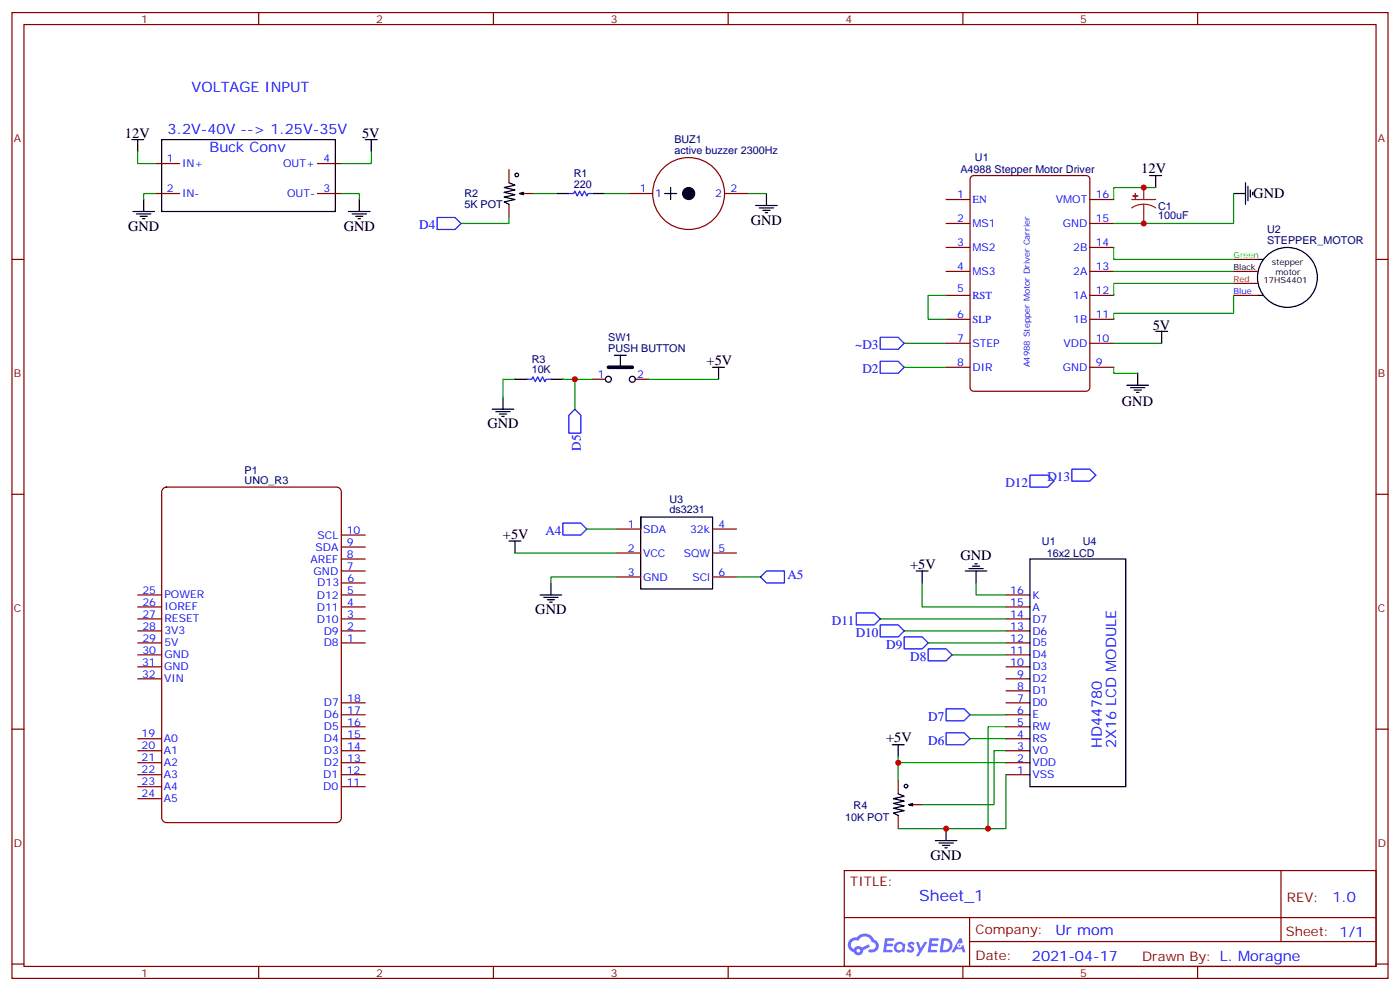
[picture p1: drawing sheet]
<svg xmlns="http://www.w3.org/2000/svg" width="412mm" height="292mm" viewBox="0 0 412 292" stroke-linecap="round" stroke-linejoin="round" font-family="sans-serif">
<g fill="none" stroke="#870000" stroke-width=".35">
<path d="M3.5 3.7h405.4v284.3h-405.4zM7.1 7.2h398.2v277.3h-398.2zM76.2 3.7v3.5M145.3 3.7v3.5M214.5 3.7v3.5M283.6 3.7v3.5M352.8 3.7v3.5M3.5 76.4h3.6M405.3 76.4h3.6M3.5 145.5h3.6M405.3 145.5h3.6M3.5 214.7h3.6"/>
<path d="M405.3 214.7h3.6M248.7 256.3h156.6v28.2h-156.6zM377.3 256.3v20.9M248.7 270.1h156.5M285.6 277.2h119.6M285.6 270.1v14.2M3.5 283.8h3.6M76.2 284.5v3.5M145.3 284.5v3.5M214.5 284.5v3.5M283.6 284.5v3.5M352.8 284.5v3.5"/>
<path d="M405.3 283.8h3.6"/>
</g>
<g fill="#5487ff">
<path d="M267.7 277.5a1.22 1.22 0 0 1 1.7 .2l-.4 .6a.47 .47 0 0 0-.3-.4 .47 .47 0 0 0-.5 .2l.1 .2a1.14 1.14 0 0 1 .8 1.8 1.14 1.14 0 0 1-1.9 0l-.2-.2 .5-.6 .7 .5a.29 .29 0 0 0 .3-.3 .29 .29 0 0 0-.2-.3 1.04 1.04 0 0 1-.6-1.7z"/>
<path d="M260.7 276.2h2.4l.3 .2-.2 .5-1.8 .1-.1 .8h1.5l.3 .4-.3 .4h-1.6l-.2 1.1h1.7l.2 .3-.2 .3-2.6 .1z"/>
<path d="M273.8 276.2h2.4l.3 .2-.1 .5-1.8 .1-.2 .8h1.6l.3 .4-.4 .4-1.6-.1-.1 1.1 1.7 .1 .2 .3-.2 .3-2.6 .1z"/>
<path d="M282.6 276.2h.7l.3 1.3-.6 .3a.69 .69 0 0 0-1 .3 .69 .69 0 0 0 .4 .9 .69 .69 0 0 0 .9-.6l.5-.2 .6 2.2h-.8l-.2-.9h-1.8l-.5 .9h-.8z"/>
<path d="M269.8 277.3h.8l.6 1.8 1.1-1.8h.9l-2.6 4.2h-.8l.9-1.5z"/>
<path d="M277.4 276.2l-.6 4.2h1.3a2.11 2.11 0 0 0 2.5-2.1 2.11 2.11 0 0 0-2.5-2.1zM278.1 277a1.39 1.39 0 0 1 1.7 1.4 1.39 1.39 0 0 1-1.8 1.2h-.3z"/>
<path d="M263.7 277.8a1.54 1.54 0 0 0-.1 2.2 1.54 1.54 0 0 0 2.2 .1l.6 .3 .3-2.3-.2-.3h-.4a1.49 1.49 0 0 0-2.4 0zM264 278.8a.94 .94 0 0 1 1.8 0 .94 .94 0 0 1-1.8 0z"/>
<path d="M250.4 276.6a2.18 2.18 0 0 0 1.1 3.7 1.44 1.44 0 0 0 1.6 .9 1.44 1.44 0 0 0 1.2-1.4l2-1.1-.5-.7-1.9 1a1.47 1.47 0 0 0-2.4 .4 1.39 1.39 0 0 1-.7-1.9 1.39 1.39 0 0 1 2-.5 2.12 2.12 0 0 1 2.2-1.3 2.12 2.12 0 0 1 1.9 1.7 1.14 1.14 0 0 1 1.1 1.4 1.14 1.14 0 0 1-1.7 .7 .43 .43 0 0 0-.5 .4 .43 .43 0 0 0 .4 .5 1.98 1.98 0 0 0 2.5-1.2 1.98 1.98 0 0 0-1.2-2.6 3.1 3.1 0 0 0-5.3-.6l-.9 .1zM252.3 279.9a.55 .55 0 0 1 1.1 0 .55 .55 0 0 1-1.1 0z"/>
<circle cx="282.6" cy="278.3" r=".26"/>
</g>
<g fill="none" stroke="#000" stroke-width=".35">
<path d="M38.8 41.1h3.5M40.6 41.1v3.5M42.3 58.7v3.6M47.6 41.1h51.2v21.2h-51.2zM105.8 58.7v3.6M107.6 41.1h3.5M109.4 41.1v3.5M149.9 53.8l1.8 .7-3.2 .7 3.2 .7-3.2 .7 3.2 .7-3.2 .7 3.2 .7-3.2 .7 1.4 .7M153.1 57l1.1 .3v-.7l-1.1 .4h1.1M164 57h3.6M174.6 57h3.6M195.8 57h3.5"/>
<path d="M197.6 55.2v3.5M225.8 57v3.5M338.7 51.7h3.5M340.4 51.7v3.5M363.4 57h3.5M366.9 53.8v6.3M367.6 54.9v4.2M368.3 55.9v2.1M369 56.6v.7M39.2 62.3h6.3M40.2 63h4.2M41.3 63.7h2.1"/>
<path d="M42 64.4h.7M102.7 62.3h6.3M103.7 63h4.2M104.8 63.7h2.1M105.5 64.4h.7M222.6 60.5h6.4M223.7 61.2h4.2M224.7 61.9h2.1M225.4 62.6h.7M372.1 76.4h-1.7M340.4 97.5h3.6M342.2 97.5v3.6"/>
<path d="M370.4 87h1.7M148.2 116.9v3.6M151.7 111.7h3.5M162.3 111.7h3.5M181 104.6h3.5M182.7 104.6v3.5M209.9 108.1h3.5M211.7 108.1v3.6M332 113.4h6.3M333 114.1h4.3M334.1 114.8h2.1M334.8 115.5h.7"/>
<path d="M335.1 109.9v3.5M145 120.5h6.3M146 121.2h4.3M147.1 121.9h2.1M147.8 122.6h.7M149.9 159.3h3.6M151.7 159.3v3.5M188.7 152.2v21.2h21.2v-21.2h-21.2v3.6M159.1 175.2h6.4M160.2 175.9h4.2M161.2 176.6h2.1M161.9 177.3h.7"/>
<path d="M162.3 171.6v3.6M269.9 168.1h3.5M271.6 168.1v3.5M284.3 168.1h6.4M285.4 167.4h4.2M286.5 166.7h2.1M287.2 166h.7M287.5 168.1v3.5M303.4 164.6h28.2v67h-28.2zM262.8 219.3h3.5M264.6 219.3v3.5M264.6 233.7l1.7 .7-3.1 .7 3.1 .7-3.1 .7 3.1 .7-3.1 .7 3.1 .8-3.1 .7 1.4 .7"/>
<path d="M267.8 236.9l1 .3v-.7l-1 .4h1M275.5 247.5h6.4M276.6 248.2h4.2M277.6 248.9h2.2M278.3 249.6h.7M278.7 243.9v3.6"/>
<circle cx="152.2" cy="51.5" r=".53"/>
<circle cx="379.2" cy="81.7" r="8.8"/>
<circle cx="179.2" cy="111.7" r=".88"/>
<circle cx="186.3" cy="111.7" r=".88"/>
<circle cx="266.9" cy="231.4" r=".53"/>
</g>
<g fill="none" stroke="#870000" stroke-width=".35">
<path d="M45.9 48.2h7M45.9 57h7M93.5 48.2h7M93.5 57h7M149.9 49.9v3.9M153.1 57h3.9M185.2 57h7.1M213.4 57h7.1M278.7 58.7h7.1M286 52.1l.8-.4h33.2l.8 .4 .2 .6v61.4l-.5 .9-.5 .2h-33.2l-.8-.5-.2-.6v-61.4zM321 58.7h7.1M149.9 60.1v3.9"/>
<path d="M278.7 65.8h7.1M278.7 72.8h7.1M278.7 79.9h7.1M321 65.8h7.1M321 72.8h7.1M321 79.9h7.1M363.4 79.9h7M363.4 76.4h7M278.7 87h7.1M278.7 94h7.1M321 87h7.1M321 94h7.1"/>
<path d="M363.4 87h7M363.4 83.4h7M174.6 111.7h3.6M187.3 111.7h3.6M278.7 101.1h7.1M278.7 108.1h7.1M321 101.1h7.1M321 108.1h7.1M100.5 157.5h7.1M181.7 155.8h7M209.9 155.8h7.1M40.6 178.7h7"/>
<path d="M40.6 175.2h7M100.5 178.7h7.1M100.5 175.2h7.1M100.5 171.6h7.1M100.5 168.1h7.1M100.5 164.6h7.1M100.5 161h7.1M181.7 162.8h7M181.7 169.9h7M209.9 162.8h7.1M209.9 169.9h7.1M296.3 178.7h7.1"/>
<path d="M296.3 175.2h7.1M40.6 189.3h7M40.6 185.7h7M40.6 182.2h7M40.6 192.8h7M40.6 196.3h7M40.6 199.8h7M100.5 189.3h7.1M100.5 185.7h7.1M100.5 182.2h7.1M296.3 189.3h7.1M296.3 185.7h7.1"/>
<path d="M296.3 182.2h7.1M296.3 192.8h7.1M296.3 196.3h7.1M296.3 199.8h7.1M40.6 217.5h7M100.5 217.5h7.1M100.5 214h7.1M100.5 210.4h7.1M100.5 206.9h7.1M296.3 217.5h7.1M296.3 214h7.1M296.3 210.4h7.1"/>
<path d="M296.3 206.9h7.1M296.3 203.4h7.1M40.6 231.6h7M40.6 228.1h7M40.6 224.5h7M40.6 221h7M40.6 235.1h7M100.5 231.6h7.1M100.5 228.1h7.1M100.5 224.5h7.1M100.5 221h7.1M264.6 229.8v3.9"/>
<path d="M267.8 236.9h3.8M296.3 228.1h7.1M296.3 224.5h7.1M296.3 221h7.1M264.6 240.1v3.8"/>
<circle cx="202.8" cy="57" r="10.6"/>
</g>
<path d="M333.4 58.7h7M336.9 55.2v3.5M336.9 60.1l1.9 .3 1.6 .8M336.9 60.1l-1.8 .3-1.7 .8M336.9 60.1v5.7" fill="none" stroke="#8c2424" stroke-width=".35"/>
<g fill="#8c2424" stroke="#8c2424" stroke-width=".35">
<path d="M333.7 57.7h1.4z"/>
<path d="M334.4 57l.1 1.4z"/>
</g>
<circle cx="202.8" cy="57" r="1.76" fill="#000" stroke="#000" stroke-width=".35"/>
<path d="M179.2 108.1h7.1" fill="none" stroke="#000" stroke-width="1.1"/>
<path d="M47.9 144l1.1-.6h50.1a1.41 1.41 0 0 1 1.4 1.4v96a1.51 1.51 0 0 1-1.4 1.4h-50.1a1.51 1.51 0 0 1-1.4-1.4v-96z" fill="none" stroke="#800000" stroke-width=".35"/>
<g fill="none" stroke="#008700" stroke-width=".35">
<path d="M40.6 44.6v3.6h5.3M45.9 57h-3.6v1.7M100.5 57h5.3v1.7M109.4 44.6v3.6h-8.9M157 57h7M178.2 57h7M220.5 57h5.3M340.4 55.2h-12.3v3.5M363.4 57v8.8h-35.3M149.9 64v1.8h-14.1M328.1 72.8v3.6h35.3M328.1 79.9h35.3"/>
<path d="M278.7 87h-5.3v7h5.3M363.4 83.4h-35.3v3.6M363.4 87v5.3h-35.3v1.7M151.7 111.7h-3.5v5.2M165.8 111.7h8.8M169.3 111.7v8.8M190.9 111.7h20.8M266.3 101.1h12.4M266.3 108.1h12.4M328.1 108.1v1.8h7M328.1 101.1h14.1M172.9 155.8h8.8"/>
<path d="M151.7 162.8h30M181.7 169.9h-19.4v1.7M217 169.9h7M271.6 171.6v7.1h24.7M287.5 171.6v3.6h8.8M259.3 182.2h37M266.3 185.7h30M273.4 189.3h22.9M280.5 192.8h15.8M285.8 217.5h10.5M285.8 210.4h10.5M296.3 214h-5.3v29.9"/>
<path d="M264.6 222.8v7M264.6 224.5h31.7M296.3 228.1v15.8h-31.7M296.3 221h-3.5v15.9h-21.2"/>
</g>
<g fill="none" stroke="#00f" stroke-width=".35">
<path d="M167.6 57h1.4l.3-.7 .7 1.4 .7-1.4 .7 1.4 .8-1.4 .7 1.4 .3-.7h1.4M128.8 64h5.3l1.7 1.8-1.7 1.8h-5.3zM259.3 99.3h5.3l1.7 1.8-1.7 1.7h-5.3zM155.2 111.7h1.4l.4-.8 .7 1.5 .7-1.5 .7 1.5 .7-1.5 .7 1.5 .4-.7h1.4M259.3 106.4h5.3l1.7 1.7-1.7 1.8h-5.3zM169.3 120.5l1.8 1.7v5.3h-3.5v-5.3zM303.4 139.9h5.3l1.7 1.7-1.7 1.8h-5.3zM315.7 138.1h5.3l1.8 1.8-1.8 1.7h-5.3zM165.8 154h5.3l1.8 1.8-1.8 1.7h-5.3zM224 169.9l1.8-1.8h5.3v3.5h-5.3zM252.2 180.4h5.3l1.8 1.8-1.8 1.8h-5.3zM259.3 184h5.3l1.7 1.7-1.7 1.8h-5.3z"/>
<path d="M266.3 187.5h5.3l1.8 1.8-1.8 1.7h-5.3zM273.4 191h5.3l1.8 1.8-1.8 1.8h-5.3zM278.7 215.7h5.3l1.8 1.8-1.8 1.8h-5.3zM278.7 208.7h5.3l1.8 1.7-1.8 1.8h-5.3z"/>
</g>
<g fill="#c00">
<circle cx="336.9" cy="55.2" r=".88"/>
<circle cx="336.9" cy="65.8" r=".88"/>
<circle cx="169.3" cy="111.7" r=".88"/>
<circle cx="278.7" cy="243.9" r=".88"/>
<circle cx="291" cy="243.9" r=".88"/>
<circle cx="264.6" cy="224.5" r=".88"/>
</g>
<text font-size="4.6" fill="#00f" x="270.8" y="265.3">Sheet_1</text>
<g font-size="4.2" fill="#00f">
<text x="56.4" y="27">VOLTAGE INPUT</text>
<text x="49.4" y="39.3">3.2V-40V --&gt; 1.25V-35V</text>
<text x="61.7" y="44.6">Buck Conv</text>
<text x="324.6" y="220.2" transform="rotate(-90 324.6 220.2)">HD44780</text>
<text x="328.8" y="220.2" transform="rotate(-90 328.8 220.2)">2X16 LCD MODULE</text>
<text x="392.5" y="265.6">1.0</text>
<text x="310.9" y="275.1">Ur mom</text>
<text x="304" y="282.9">2021-04-17</text>
</g>
<g font-size="4.2">
<text x="36.8" y="40.7">12V</text>
<text x="106.7" y="40.7">5V</text>
<text x="336.2" y="51">12V</text>
<text x="369.2" y="58.4">GND</text>
<text x="37.7" y="67.9">GND</text>
<text x="101.2" y="67.9">GND</text>
<text x="221.2" y="66.1">GND</text>
<text x="339.5" y="97.2">5V</text>
<text x="208.1" y="107.4">+5V</text>
<text x="330.5" y="119.6">GND</text>
<text x="143.6" y="126.1">GND</text>
<text x="148.2" y="158.6">+5V</text>
<text x="268.1" y="167.4">+5V</text>
<text x="282.9" y="164.9">GND</text>
<text x="157.7" y="180.8">GND</text>
<text x="261.1" y="218.5">+5V</text>
<text x="274.1" y="253.1">GND</text>
</g>
<g font-size="3.9" fill="#00f">
<text x="123.5" y="67.6">D4</text>
<text x="251.9" y="102.8">~D3</text>
<text x="254" y="109.9">D2</text>
<text x="171.1" y="132.7" transform="rotate(-90 171.1 132.7)">D5</text>
<text x="296.2" y="143.4">D12</text>
<text x="308.5" y="141.6">D13</text>
<text x="160.7" y="157.5">A4</text>
<text x="232" y="170.6">A5</text>
<text x="245" y="184">D11</text>
<text x="252.1" y="187.5">D10</text>
<text x="261.1" y="191">D9</text>
<text x="268.1" y="194.6">D8</text>
<text x="273.4" y="212.2">D7</text>
<text x="273.4" y="219.3">D6</text>
</g>
<g font-size="3.9" fill="#800">
<text x="250.5" y="260.9">TITLE:</text>
<text x="379.1" y="265.6">REV:</text>
<text x="287.4" y="275.1">Company:</text>
<text x="378.7" y="275.7">Sheet: 1/1</text>
<text x="287.4" y="282.8">Date:</text>
<text x="336.4" y="282.8">Drawn By: L. Moragne</text>
</g>
<g font-size="3.2" fill="#800">
<text x="41.6" y="6.7">1</text>
<text x="110.8" y="6.7">2</text>
<text x="179.9" y="6.7">3</text>
<text x="249.1" y="6.7">4</text>
<text x="318.2" y="6.7">5</text>
<text x="4.1" y="41.8">A</text>
<text x="405.9" y="41.8">A</text>
<text x="4.1" y="110.9">B</text>
<text x="405.9" y="110.9">B</text>
<text x="4.1" y="180.1">C</text>
<text x="405.9" y="180.1">C</text>
<text x="4.1" y="249.2">D</text>
<text x="405.9" y="249.2">D</text>
<text x="41.6" y="287.5">1</text>
<text x="110.8" y="287.5">2</text>
<text x="179.9" y="287.5">3</text>
<text x="249.1" y="287.5">4</text>
<text x="318.2" y="287.5">5</text>
</g>
<g font-size="3.2" fill="#00f">
<text x="49.1" y="47.8">1</text>
<text x="95.2" y="47.8">4</text>
<text x="53.6" y="49.2">IN+</text>
<text x="83.4" y="49.2">OUT+</text>
<text x="49.1" y="56.6">2</text>
<text x="53.6" y="58">IN-</text>
<text x="84.6" y="58">OUT-</text>
<text x="95.2" y="56.6">3</text>
<text x="188.5" y="56.6">1</text>
<text x="193" y="58">1</text>
<text x="210.7" y="58">2</text>
<text x="215.2" y="56.6">2</text>
<text x="282" y="58.4">1</text>
<text x="286.5" y="59.8">EN</text>
<text x="311" y="59.8">VMOT</text>
<text x="322.8" y="58.4">16</text>
<text x="282" y="65.4">2</text>
<text x="322.8" y="65.4">15</text>
<text x="286.5" y="66.9">MS1</text>
<text x="313" y="66.9">GND</text>
<text x="282" y="72.5">3</text>
<text x="286.5" y="73.9">MS2</text>
<text x="316.1" y="73.9">2B</text>
<text x="322.8" y="72.5">14</text>
<text x="282" y="79.6">4</text>
<text x="286.5" y="81">MS3</text>
<text x="316.1" y="81">2A</text>
<text x="322.8" y="79.6">13</text>
<text x="282" y="86.1">5</text>
<text x="286.5" y="88">RST</text>
<text x="316.1" y="88">1A</text>
<text x="322.8" y="86.6">12</text>
<text x="282" y="93.7">6</text>
<text x="286.5" y="95.1">SLP</text>
<text x="316.1" y="95.1">1B</text>
<text x="322.8" y="93.7">11</text>
<text x="282" y="100.7">7</text>
<text x="322.8" y="100.7">10</text>
<text x="282" y="107.8">8</text>
<text x="286.5" y="102.1">STEP</text>
<text x="313.3" y="102.1">VDD</text>
<text x="322.8" y="107.8">9</text>
<text x="176.1" y="111.3">1</text>
<text x="187.7" y="111.3">2</text>
<text x="286.5" y="109.2">DIR</text>
<text x="313" y="109.2">GND</text>
<text x="185" y="155.4">1</text>
<text x="211.7" y="155.4">4</text>
<text x="93.5" y="158.6">SCL</text>
<text x="102.1" y="160.7">9</text>
<text x="102.1" y="157.2">10</text>
<text x="189.4" y="156.8">SDA</text>
<text x="203.3" y="156.8">32k</text>
<text x="91.5" y="165.7">AREF</text>
<text x="92.9" y="162.1">SDA</text>
<text x="102.1" y="167.8">7</text>
<text x="102.1" y="164.2">8</text>
<text x="185" y="162.5">2</text>
<text x="189.4" y="163.9">VCC</text>
<text x="201.4" y="163.9">SQW</text>
<text x="211.7" y="162.5">5</text>
<text x="92.4" y="169.2">GND</text>
<text x="93.4" y="172.6">D13</text>
<text x="102.4" y="171.2">6</text>
<text x="185" y="169.5">3</text>
<text x="189.4" y="170.9">GND</text>
<text x="203.9" y="170.9">SCl</text>
<text x="211.7" y="169.5">6</text>
<text x="41.9" y="174.8">25</text>
<text x="41.9" y="178.3">26</text>
<text x="48.4" y="176.2">POWER</text>
<text x="48.4" y="179.7">IOREF</text>
<text x="93.3" y="176.3">D12</text>
<text x="93.3" y="179.7">D11</text>
<text x="102.3" y="174.9">5</text>
<text x="102.3" y="178.3">4</text>
<text x="297.6" y="178.3">15</text>
<text x="297.6" y="174.8">16</text>
<text x="304.1" y="179.7">A</text>
<text x="304.1" y="176.2">K</text>
<text x="41.9" y="181.8">27</text>
<text x="41.9" y="185.3">28</text>
<text x="48.4" y="183.2">RESET</text>
<text x="93.3" y="183.3">D10</text>
<text x="102.3" y="185.4">2</text>
<text x="102.3" y="181.9">3</text>
<text x="297.6" y="185.4">13</text>
<text x="297.6" y="181.9">14</text>
<text x="304.1" y="183.3">D7</text>
<text x="41.9" y="188.9">29</text>
<text x="48.4" y="186.7">3V3</text>
<text x="48.4" y="190.3">5V</text>
<text x="95.3" y="190.3">D8</text>
<text x="95.3" y="186.8">D9</text>
<text x="102.3" y="188.9">1</text>
<text x="297.6" y="188.9">12</text>
<text x="304.1" y="190.3">D5</text>
<text x="304.1" y="186.8">D6</text>
<text x="41.8" y="196">31</text>
<text x="41.9" y="192.4">30</text>
<text x="48.3" y="197.4">GND</text>
<text x="48.4" y="193.8">GND</text>
<text x="297.6" y="196">10</text>
<text x="297.6" y="192.4">11</text>
<text x="304.1" y="197.4">D3</text>
<text x="304.1" y="193.9">D4</text>
<text x="41.8" y="199.5">32</text>
<text x="48.3" y="200.9">VIN</text>
<text x="299.6" y="203">8</text>
<text x="299.6" y="199.5">9</text>
<text x="304.1" y="200.9">D2</text>
<text x="95.4" y="208">D7</text>
<text x="102.3" y="206.6">18</text>
<text x="299.6" y="206.6">7</text>
<text x="304.1" y="208">D0</text>
<text x="304.1" y="204.4">D1</text>
<text x="95.4" y="215">D5</text>
<text x="95.4" y="211.5">D6</text>
<text x="102.3" y="213.6">16</text>
<text x="102.3" y="210.1">17</text>
<text x="299.6" y="213.6">5</text>
<text x="299.6" y="210.1">6</text>
<text x="304.1" y="215">RW</text>
<text x="304.1" y="211.5">E</text>
<text x="41.7" y="217.1">19</text>
<text x="41.7" y="220.6">20</text>
<text x="48.2" y="218.5">A0</text>
<text x="95.4" y="218.5">D4</text>
<text x="102.3" y="220.7">14</text>
<text x="102.3" y="217.1">15</text>
<text x="299.6" y="220.7">3</text>
<text x="299.6" y="217.1">4</text>
<text x="304.1" y="218.5">RS</text>
<text x="41.7" y="224.1">21</text>
<text x="41.7" y="227.7">22</text>
<text x="48.2" y="222">A1</text>
<text x="48.2" y="225.5">A2</text>
<text x="95.4" y="225.6">D2</text>
<text x="95.4" y="222.1">D3</text>
<text x="102.1" y="227.7">12</text>
<text x="102.3" y="224.2">13</text>
<text x="299.6" y="227.7">1</text>
<text x="299.6" y="224.2">2</text>
<text x="304.1" y="225.6">VDD</text>
<text x="304.1" y="222.1">VO</text>
<text x="41.7" y="231.2">23</text>
<text x="48.2" y="229.1">A3</text>
<text x="48.2" y="232.6">A4</text>
<text x="95.2" y="232.7">D0</text>
<text x="95.2" y="229.2">D1</text>
<text x="102.1" y="231.3">11</text>
<text x="304.1" y="229.1">VSS</text>
<text x="41.7" y="234.7">24</text>
<text x="48.2" y="236.1">A5</text>
</g>
<g font-size="3.2" fill="#000080">
<text x="198.6" y="45.3">active buzzer 2300Hz</text>
<text x="198.6" y="42.2">BUZ1</text>
<text x="287.2" y="47.4">U1</text>
<text x="169" y="52">R1</text>
<text x="282.9" y="51">A4988 Stepper Motor Driver</text>
<text x="136.8" y="58.1">R2</text>
<text x="169" y="55.2">220</text>
<text x="136.8" y="61.3">5K POT</text>
<text x="341.1" y="64.6">100uF</text>
<text x="341.1" y="61.7">C1</text>
<text x="373.2" y="71.8">STEPPER_MOTOR</text>
<text x="373.2" y="68.6">U2</text>
<text x="179.2" y="100.4">SW1</text>
<text x="156.6" y="106.9">R3</text>
<text x="179.2" y="103.5">PUSH BUTTON</text>
<text x="156.6" y="109.9">10K</text>
<text x="72.1" y="142.3">UNO_R3</text>
<text x="72.1" y="139.4">P1</text>
<text x="197.2" y="148">U3</text>
<text x="197.2" y="151.2">ds3231</text>
<text x="306.9" y="160.5">U1</text>
<text x="318.9" y="160.3">U4</text>
<text x="308.4" y="163.9">16x2 LCD</text>
<text x="251.5" y="238">R4</text>
<text x="249" y="241.6">10K POT</text>
</g>
<text font-size="2.5" fill="#0f0" x="363.4" y="76">Green</text>
<g font-size="2.5">
<text x="363.4" y="79.6">Black</text>
<text x="372.2" y="83.4">17HS4401</text>
<text x="374.6" y="78.1">stepper</text>
<text x="375.7" y="81">motor</text>
</g>
<text font-size="2.5" fill="#f00" x="363.4" y="83.1">Red</text>
<g font-size="2.5" fill="#00f">
<text x="363.4" y="86.6">Blue</text>
<text x="303.4" y="108.1" transform="rotate(-90 303.4 108.1)">A4988 Stepper Motor Driver Carrier</text>
</g>
</svg>
